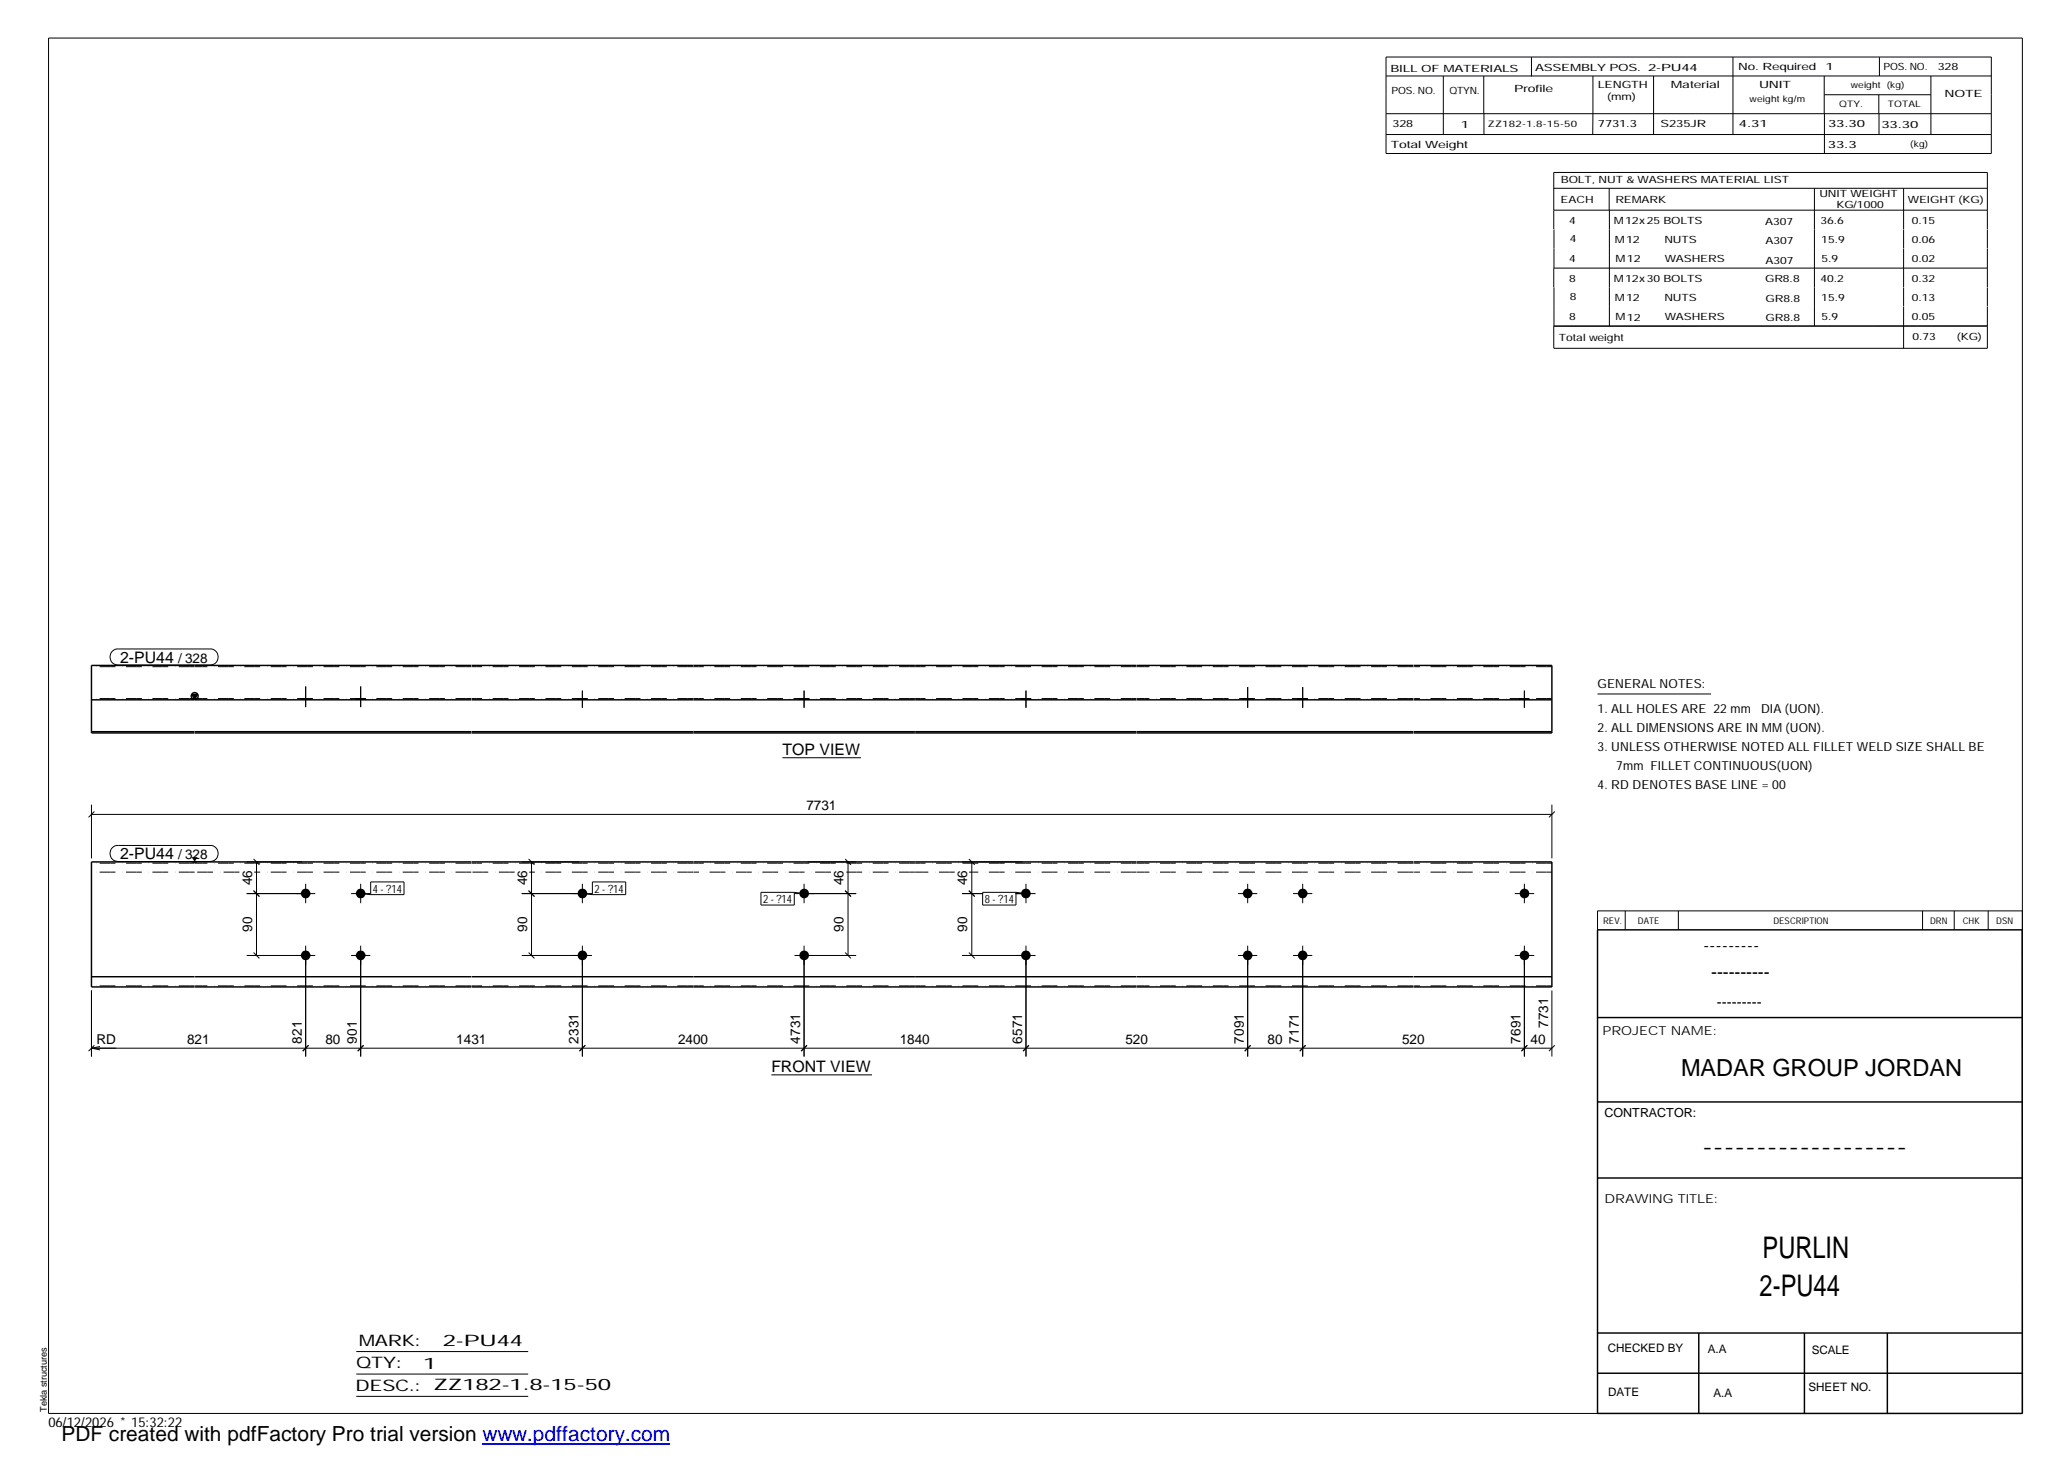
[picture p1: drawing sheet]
<svg xmlns="http://www.w3.org/2000/svg" width="420mm" height="297mm" viewBox="0 0 420 297" stroke-linecap="round" stroke-linejoin="round" font-family="sans-serif">
<g fill="#000">
<path d="M39 141.1h1.1l-.6 1zM39 174.1h1.1l-.6 1z"/>
<path d="M61.1 141.9h2v.3h-2z" fill-rule="evenodd"/>
<path d="M61.1 141.9h2v.3h-2z" fill-rule="evenodd"/>
<path d="M72.3 141.9h2v.3h-2z" fill-rule="evenodd"/>
<path d="M72.3 141.9h2v.3h-2z" fill-rule="evenodd"/>
<path d="M117.3 141.9h2v.3h-2z" fill-rule="evenodd"/>
<path d="M117.3 141.9h2v.3h-2z" fill-rule="evenodd"/>
<path d="M162.4 141.9h2v.3h-2z" fill-rule="evenodd"/>
<path d="M162.4 141.9h2v.3h-2z" fill-rule="evenodd"/>
<path d="M207.5 141.9h1.9v.3h-1.9z" fill-rule="evenodd"/>
<path d="M207.5 141.9h1.9v.3h-1.9z" fill-rule="evenodd"/>
<path d="M252.5 141.9h2v.3h-2z" fill-rule="evenodd"/>
<path d="M252.5 141.9h2v.3h-2z" fill-rule="evenodd"/>
<path d="M263.7 141.9h1.9v.3h-1.9z" fill-rule="evenodd"/>
<path d="M263.7 141.9h1.9v.3h-1.9z" fill-rule="evenodd"/>
<path d="M308.7 141.9h2v.3h-2z" fill-rule="evenodd"/>
<path d="M308.7 141.9h2v.3h-2z" fill-rule="evenodd"/>
<circle cx="62.1" cy="194.1" r=".98"/>
<circle cx="62.1" cy="181.5" r=".97"/>
<circle cx="73.3" cy="194.1" r=".98"/>
<circle cx="73.3" cy="181.5" r=".97"/>
<circle cx="118.3" cy="194.1" r=".99"/>
<circle cx="118.3" cy="181.5" r=".99"/>
<circle cx="163.4" cy="194.1" r=".98"/>
<circle cx="163.4" cy="181.5" r=".98"/>
<circle cx="208.4" cy="194.1" r=".98"/>
<circle cx="208.4" cy="181.5" r=".98"/>
<circle cx="253.5" cy="194.1" r=".98"/>
<circle cx="253.5" cy="181.5" r=".97"/>
<circle cx="264.6" cy="194.1" r=".98"/>
<circle cx="264.7" cy="181.5" r=".97"/>
<circle cx="309.7" cy="194.1" r=".98"/>
<circle cx="309.7" cy="181.5" r=".98"/>
</g>
<g fill="none" stroke="#000" stroke-width=".2">
<path d="M9.9 7.7h401v279.5h-401zM281.6 11.6h123v19.6h-123zM281.6 15.4h123M293.2 15.4v11.9M301.5 15.4v7.7M311.1 11.6v3.9M323.6 15.4v11.9M336 15.4v11.9M352.1 11.6v15.7M370.6 15.4v7.7M370.7 19.2h21.6M381.7 19.2v3.9"/>
<path d="M381.8 11.6v3.8M392.3 15.4v11.9M281.6 23.1h123M281.6 27.3h123M301.5 23.1v4.2M315.7 38.3h88.1M326.9 38.3v4.4M368.6 38.3v27.9M370.7 23.1v8.1M381.8 23.1v4.2M386.8 38.3v8.3M315.7 42.7h88.1"/>
<path d="M315.7 46.6v-11.6h88.1v11.6M315.7 54.5v3.9M315.7 54.5h88.1M315.7 46.6v7.9M315.7 58.4v7.8M327 42.7v23.5M386.8 46.6v3.9M386.8 50.6v7.7M386.8 58.4v3.9M403.8 46.6v3.9M403.8 50.6v7.7M403.8 58.4v3.9"/>
<path d="M386.8 62.3v8.5M403.8 62.3v8.5h-88.1M403.8 66.2h-88.1v4.5M22.8 132.3a1.4 1.4 0 0 1 1.2-.4h18.7a1.63 1.63 0 0 1 1.6 1.6 1.63 1.63 0 0 1-1.6 1.6h-18.7a1.65 1.65 0 0 1-1.5-1 1.65 1.65 0 0 1 .3-1.8zM62.1 139.5v4.2M73.3 139.5v4.2M253.5 139.6v4.2M264.7 139.6v4.2M61.1 141.9v.3M63.1 141.9v.3M72.3 141.9v.3M74.3 141.9v.3"/>
<path d="M117.3 141.9v.3M118.3 140.3v3.5M119.3 141.9v.3M159 154h15.9M162.4 141.9v.3M163.4 140.3v3.5M164.4 141.9v.3M207.5 141.9v.3M208.4 140.3v3.5M209.4 141.9v.3M252.5 141.9v.3M254.5 141.9v.3"/>
<path d="M263.7 141.9v.3M265.6 141.9v.3M308.7 141.9v.3M309.7 140.3v3.5M310.7 141.9v.3M324.6 141h23M18.6 165.5h296.7M18.6 163.5v10.9M19.2 164.9l-1.2 1.2M22.8 172.2a1.4 1.4 0 0 1 1.2-.4h18.7a1.63 1.63 0 0 1 1.6 1.6 1.63 1.63 0 0 1-1.6 1.6h-18.7a1.65 1.65 0 0 1-1.5-1 1.65 1.65 0 0 1 .3-1.8zM50.1 175.1h11.3M51.5 174.5l1.2 1.2"/>
<path d="M52.1 175.1v19M62.1 179.6v3.9M73.3 179.6v3.9M75.3 179.2h6.8v2.6h-6.8zM106 175.1h11.6M107.4 174.5l1.2 1.2M108 175.1v19M118.3 179.6v3.9M120.4 179.2h6.7v2.6h-6.7zM163.4 179.6v3.9M164.1 175.1h9.8M171.7 174.5l1.2 1.2"/>
<path d="M172.3 175.1v19M195.5 175.1h12.2M196.8 174.5l1.2 1.2M197.4 175.1v19M208.4 179.6v3.9M253.5 179.6v3.9M264.7 179.6v3.9M309.7 179.6v3.9M315.3 163.5v10.9M315.9 164.9l-1.2 1.2M50.1 194.1h14M50.1 181.6h14"/>
<path d="M51.5 193.5l1.2 1.2M51.5 181l1.2 1.1M62.1 192.1v22.6M71.3 194.1h3.9M71.3 181.6h3.9M73.3 192.1v22.6M73.3 181.6l2 .2M106 194.1h14.3M106 181.6h14.3M107.4 193.5l1.2 1.2M107.4 181l1.2 1.1M118.3 192.1v22.6"/>
<path d="M118.3 181.6l2.1 .2M154.6 181.3h6.8v2.6h-6.8zM161.4 181.3l2 .3M161.4 194.1h12.5M161.4 181.6h12.5M163.4 192.1v22.6M171.7 193.5l1.2 1.2M171.7 181l1.2 1.1M195.5 194.1h14.9M195.5 181.6h4.2M196.8 193.5l1.2 1.2M196.8 181l1.2 1.1"/>
<path d="M199.6 181.3h6.8v2.6h-6.8zM206.3 181.6h4.1M206.4 181.3l2 .3M208.4 192.1v22.6M251.5 194.1h3.9M251.5 181.6h3.9M253.5 192.1v22.6M262.7 194.1h3.9M262.7 181.6h3.9M264.7 192.1v22.6M307.8 194.1h3.9M307.8 181.6h3.9"/>
<path d="M309.7 192.1v22.6M330.2 185.1v3.8M341 185.1v3.8M390.6 185.1v3.8M397 185.1v3.8M403.9 185.1v3.8M410.9 185.1h-86.3v3.8M18.6 201.2v13.5M18.6 213h296.7M18.6 213l1.7 .3M19.2 212.4l-1.2 1.2M20.3 212.6l-1.7 .4"/>
<path d="M62.7 212.4l-1.2 1.2M73.9 212.4l-1.2 1.2M118.9 212.4l-1.2 1.2M156.7 218.4h20.5M164 212.4l-1.2 1.2M209 212.4l-1.1 1.2M254.1 212.4l-1.2 1.2M265.3 212.4l-1.2 1.2M310.3 212.4l-1.2 1.2M315.3 201.2v13.5M315.9 212.4l-1.2 1.2M72.4 274.6h34.9"/>
<path d="M72.4 279.2h34.9M72.4 283.7h34.9"/>
</g>
<g fill="none" stroke="#000" stroke-width=".3">
<path d="M39.5 135.2h-20.9v13.7h20.9M39.6 135.2h56.2M95.8 135.2h135.1M231 135.2h56.1M287.2 135.2h28.1v13.7h-28.1M18.6 148.7h20.9M18.6 142.2h20.9M39 141.1h1.1l-.6 1zM39.6 148.9h56.2M39.6 148.7h56.2M39.6 142.2h56.2M95.8 148.9h135.1"/>
<path d="M95.8 148.7h135.1M95.8 142.2h135.1M231 148.9h56.1M231 148.7h56.1M231 142.2h56.1M287.2 148.7h28.1M287.2 142.2h28.1M39.1 174.9a.63 .63 0 0 0 .9 0M39.5 174.9v.2M39.5 175.1h-20.9v25.4h20.9M39.6 175.1h56.2M39.6 174.9l-.1 .2"/>
<path d="M95.8 175.1h135.1M231 175.1h56.1M287.2 175.1h28.1v25.4h-28.1M18.6 198.4h20.9M39.6 198.4h56.2M95.8 198.4h135.1M231 198.4h56.1M287.2 198.4h28.1M324.6 188.9h86.2l.1 98.3h-86.3zM39.6 200.5h56.2M95.8 200.5h135.1M231 200.5h56.1"/>
<path d="M324.6 206.7h86.3M324.6 239.3h86.3M324.6 223.9h86.3M324.6 270.8h86.3M324.6 279h86.3M345.1 270.8v16.4M366.6 270.8v16.4M383.5 270.8v16.4"/>
<circle cx="39.6" cy="141.4" r=".71"/>
</g>
<g fill="none" stroke="#000" stroke-width=".2" stroke-dasharray="1.1 0 2.1 .7 0 1.4" stroke-linecap="butt">
<path d="M39.5 135.5h-20.9M95.8 135.5h-56.2M140.8 135.5h-45M185.9 135.5h-45M230.9 135.5h-45M287.1 135.5h-56.1M315.3 135.5h-28.1M39.5 141.9h-20.9M95.8 141.9h-56.2M140.8 141.9h-45M185.9 141.9h-45M230.9 141.9h-45"/>
<path d="M287.1 141.9h-56.1M315.3 141.9h-28.1M39.5 177.2h-20.9M39.5 175.4h-20.9M48.6 177.2h-9M95.8 177.2h-44.2M95.8 175.4h-56.2M104.6 177.2h-8.8M140.8 177.2h-33.3M140.8 175.4h-45M168.8 177.2h-27.9M185.9 177.2h-14.2"/>
<path d="M185.9 175.4h-45M194 177.2h-8.1M230.9 177.2h-34M230.9 175.4h-45M287.1 177.2h-56.1M287.1 175.4h-56.1M315.3 177.2h-28.1M315.3 175.4h-28.1M39.5 200.3h-20.9M95.8 200.3h-56.2M140.8 200.3h-45M185.9 200.3h-45"/>
<path d="M230.9 200.3h-45M287.1 200.3h-56.1M315.3 200.3h-28.1"/>
</g>
<path d="M98 293.3h38.2" fill="none" stroke="#00f" stroke-width=".3"/>
<g font-size="6.1">
<text x="358.1" y="255.5">PURLIN</text>
<text x="357.5" y="263.3">2-PU44</text>
</g>
<text font-size="4.8" x="341.5" y="218.6">MADAR GROUP JORDAN</text>
<text font-size="4.2" x="12.5" y="292.7">PDF created with pdfFactory Pro trial version www.pdffactory.com</text>
<g font-size="3.6">
<text x="346.1" y="193.2">---------</text>
<text x="347.7" y="198.6">----------</text>
<text x="345.8" y="234.2">-------------------</text>
</g>
<g font-size="3.2">
<text x="24.4" y="134.7">2-PU44</text>
<text x="159" y="153.4">TOP VIEW</text>
<text x="24.4" y="174.6">2-PU44</text>
<text x="156.7" y="217.9">FRONT VIEW</text>
<text x="72.9" y="273.5">MARK:</text>
<text x="90" y="273.5">2-PU44</text>
<text x="72.4" y="278">QTY:</text>
<text x="86" y="278.1">1</text>
<text x="72.2" y="282.6">DESC.:</text>
<text x="88.1" y="282.4">ZZ182-1.8-15-50</text>
</g>
<text font-size="3" x="348.8" y="204.5">---------</text>
<g font-size="2.8">
<text x="36.2" y="134.7">/ 328</text>
<text x="163.8" y="164.5">7731</text>
<text x="36.2" y="174.6">/ 328</text>
<text x="51.2" y="179.9" transform="rotate(-90 51.2 179.9)">46</text>
<text x="107.1" y="179.9" transform="rotate(-90 107.1 179.9)">46</text>
<text x="171.4" y="179.9" transform="rotate(-90 171.4 179.9)">46</text>
<text x="196.5" y="179.9" transform="rotate(-90 196.5 179.9)">46</text>
<text x="51.2" y="189.4" transform="rotate(-90 51.2 189.4)">90</text>
<text x="107.1" y="189.4" transform="rotate(-90 107.1 189.4)">90</text>
<text x="171.4" y="189.4" transform="rotate(-90 171.4 189.4)">90</text>
<text x="196.5" y="189.4" transform="rotate(-90 196.5 189.4)">90</text>
<text x="314.5" y="208.9" transform="rotate(-90 314.5 208.9)">7731</text>
<text x="19.6" y="212.1">RD</text>
<text x="38" y="212">821</text>
<text x="61.3" y="212.1" transform="rotate(-90 61.3 212.1)">821</text>
<text x="66.1" y="212">80</text>
<text x="72.5" y="212.1" transform="rotate(-90 72.5 212.1)">901</text>
<text x="92.7" y="212">1431</text>
<text x="117.5" y="212.1" transform="rotate(-90 117.5 212.1)">2331</text>
<text x="137.8" y="212">2400</text>
<text x="162.6" y="212.1" transform="rotate(-90 162.6 212.1)">4731</text>
<text x="182.8" y="212">1840</text>
<text x="207.6" y="212.1" transform="rotate(-90 207.6 212.1)">6571</text>
<text x="228.6" y="212">520</text>
<text x="252.7" y="212.1" transform="rotate(-90 252.7 212.1)">7091</text>
<text x="257.5" y="212">80</text>
<text x="263.9" y="212.1" transform="rotate(-90 263.9 212.1)">7171</text>
<text x="284.9" y="212">520</text>
<text x="308.9" y="212.1" transform="rotate(-90 308.9 212.1)">7691</text>
<text x="311" y="212">40</text>
<text x="9.8" y="290">06/12/2026 * 15:32:22</text>
</g>
<g font-size="2.5">
<text x="324.6" y="139.9">GENERAL NOTES:</text>
<text x="324.6" y="148.7">2. ALL DIMENSIONS ARE IN MM (UON).</text>
<text x="324.6" y="144.9">1. ALL HOLES ARE 22 mm</text>
<text x="357.8" y="144.9">DIA (UON).</text>
<text x="324.6" y="152.5">3. UNLESS OTHERWISE NOTED ALL FILLET WELD SIZE SHALL BE</text>
<text x="324.6" y="160.2">4. RD DENOTES BASE LINE = 00</text>
<text x="328.4" y="156.4">7mm FILLET CONTINUOUS(UON)</text>
<text x="325.6" y="210.3">PROJECT NAME:</text>
<text x="326" y="226.9">CONTRACTOR:</text>
<text x="326" y="244.4">DRAWING TITLE:</text>
</g>
<g font-size="2.4">
<text x="326.7" y="274.7">CHECKED BY</text>
<text x="347" y="275">A.A</text>
<text x="368.1" y="275.1">SCALE</text>
<text x="326.7" y="283.6">DATE</text>
<text x="348.1" y="283.9">A.A</text>
<text x="367.5" y="282.6">SHEET NO.</text>
</g>
<g font-size="2.3">
<text x="75.7" y="181.3">4 - ?14</text>
<text x="120.8" y="181.3">2 - ?14</text>
<text x="155" y="183.5">2 - ?14</text>
<text x="200.1" y="183.5">8 - ?14</text>
</g>
<g font-size="2">
<text x="282.5" y="14.6">BILL OF MATERIALS</text>
<text x="311.9" y="14.4">ASSEMBLY POS.</text>
<text x="324.6" y="17.9">LENGTH</text>
<text x="334.9" y="14.4">2-PU44</text>
<text x="339.5" y="17.9">Material</text>
<text x="353.1" y="14.2">No. Required</text>
<text x="357.4" y="17.9">UNIT</text>
<text x="370.9" y="14.2">1</text>
<text x="382.7" y="14.2">POS. NO.</text>
<text x="393.7" y="14.3">328</text>
<text x="282.7" y="19.1">POS. NO.</text>
<text x="294.5" y="19">QTYN.</text>
<text x="307.6" y="18.7">Profile</text>
<text x="326.5" y="20.4">(mm)</text>
<text x="395.1" y="19.6">NOTE</text>
<text x="282.9" y="25.8">328</text>
<text x="296.8" y="26">1</text>
<text x="324.7" y="25.9">7731.3</text>
<text x="337.4" y="25.9">S235JR</text>
<text x="353.3" y="25.9">4.31</text>
<text x="371.4" y="25.9">33.30</text>
<text x="382.3" y="25.9">33.30</text>
<text x="282.6" y="30.1">Total Weight</text>
<text x="371.4" y="30">33.3</text>
<text x="317.1" y="41.3">EACH</text>
<text x="317.1" y="37.2">BOLT, NUT &amp; WASHERS MATERIAL LIST</text>
<text x="328.2" y="41.3">REMARK</text>
<text x="369.7" y="40.1">UNIT WEIGHT</text>
<text x="387.6" y="41.2">WEIGHT (KG)</text>
<text x="318.8" y="45.4">4</text>
<text x="327.9" y="45.6">M12x25 BOLTS</text>
<text x="358.6" y="45.6">A307</text>
<text x="369.9" y="45.5">36.6</text>
<text x="373.1" y="42.2">KG/1000</text>
<text x="388.4" y="45.5">0.15</text>
<text x="318.8" y="53.3">4</text>
<text x="318.9" y="49.2">4</text>
<text x="328.1" y="49.3">M12</text>
<text x="328.3" y="53.3">M12</text>
<text x="338.2" y="49.4">NUTS</text>
<text x="338.2" y="53.3">WASHERS</text>
<text x="358.7" y="49.6">A307</text>
<text x="358.7" y="53.5">A307</text>
<text x="370" y="49.3">15.9</text>
<text x="370.1" y="53.2">5.9</text>
<text x="388.4" y="49.4">0.06</text>
<text x="388.4" y="53.3">0.02</text>
<text x="318.8" y="57.2">8</text>
<text x="327.9" y="57.3">M12x30 BOLTS</text>
<text x="358.6" y="57.4">GR8.8</text>
<text x="369.9" y="57.3">40.2</text>
<text x="388.4" y="57.2">0.32</text>
<text x="318.8" y="65.1">8</text>
<text x="318.9" y="61">8</text>
<text x="328.1" y="61.2">M12</text>
<text x="328.3" y="65.1">M12</text>
<text x="338.2" y="61.2">NUTS</text>
<text x="338.2" y="65.1">WASHERS</text>
<text x="358.7" y="61.4">GR8.8</text>
<text x="358.7" y="65.3">GR8.8</text>
<text x="370" y="61.1">15.9</text>
<text x="370.1" y="65">5.9</text>
<text x="388.4" y="61.2">0.13</text>
<text x="388.4" y="65.1">0.05</text>
<text x="316.7" y="69.3">Total weight</text>
<text x="388.6" y="69.1">0.73</text>
<text x="397.6" y="69">(KG)</text>
</g>
<g font-size="1.9">
<text x="325.7" y="187.8">REV.</text>
<text x="332.8" y="187.6">DATE</text>
<text x="360.3" y="187.7">DESCRIPTION</text>
<text x="392.1" y="187.6">DRN</text>
<text x="398.8" y="187.6">CHK</text>
<text x="405.6" y="187.7">DSN</text>
<text x="9.5" y="286.8" transform="rotate(-90 9.5 286.8)">Tekla structures</text>
</g>
<g font-size="1.8">
<text x="376" y="17.9">weight (kg)</text>
<text x="355.5" y="20.7">weight kg/m</text>
<text x="373.6" y="21.7">QTY.</text>
<text x="383.5" y="21.8">TOTAL</text>
<text x="302.3" y="25.9">ZZ182-1.8-15-50</text>
<text x="388.1" y="29.8">(kg)</text>
</g>
</svg>
